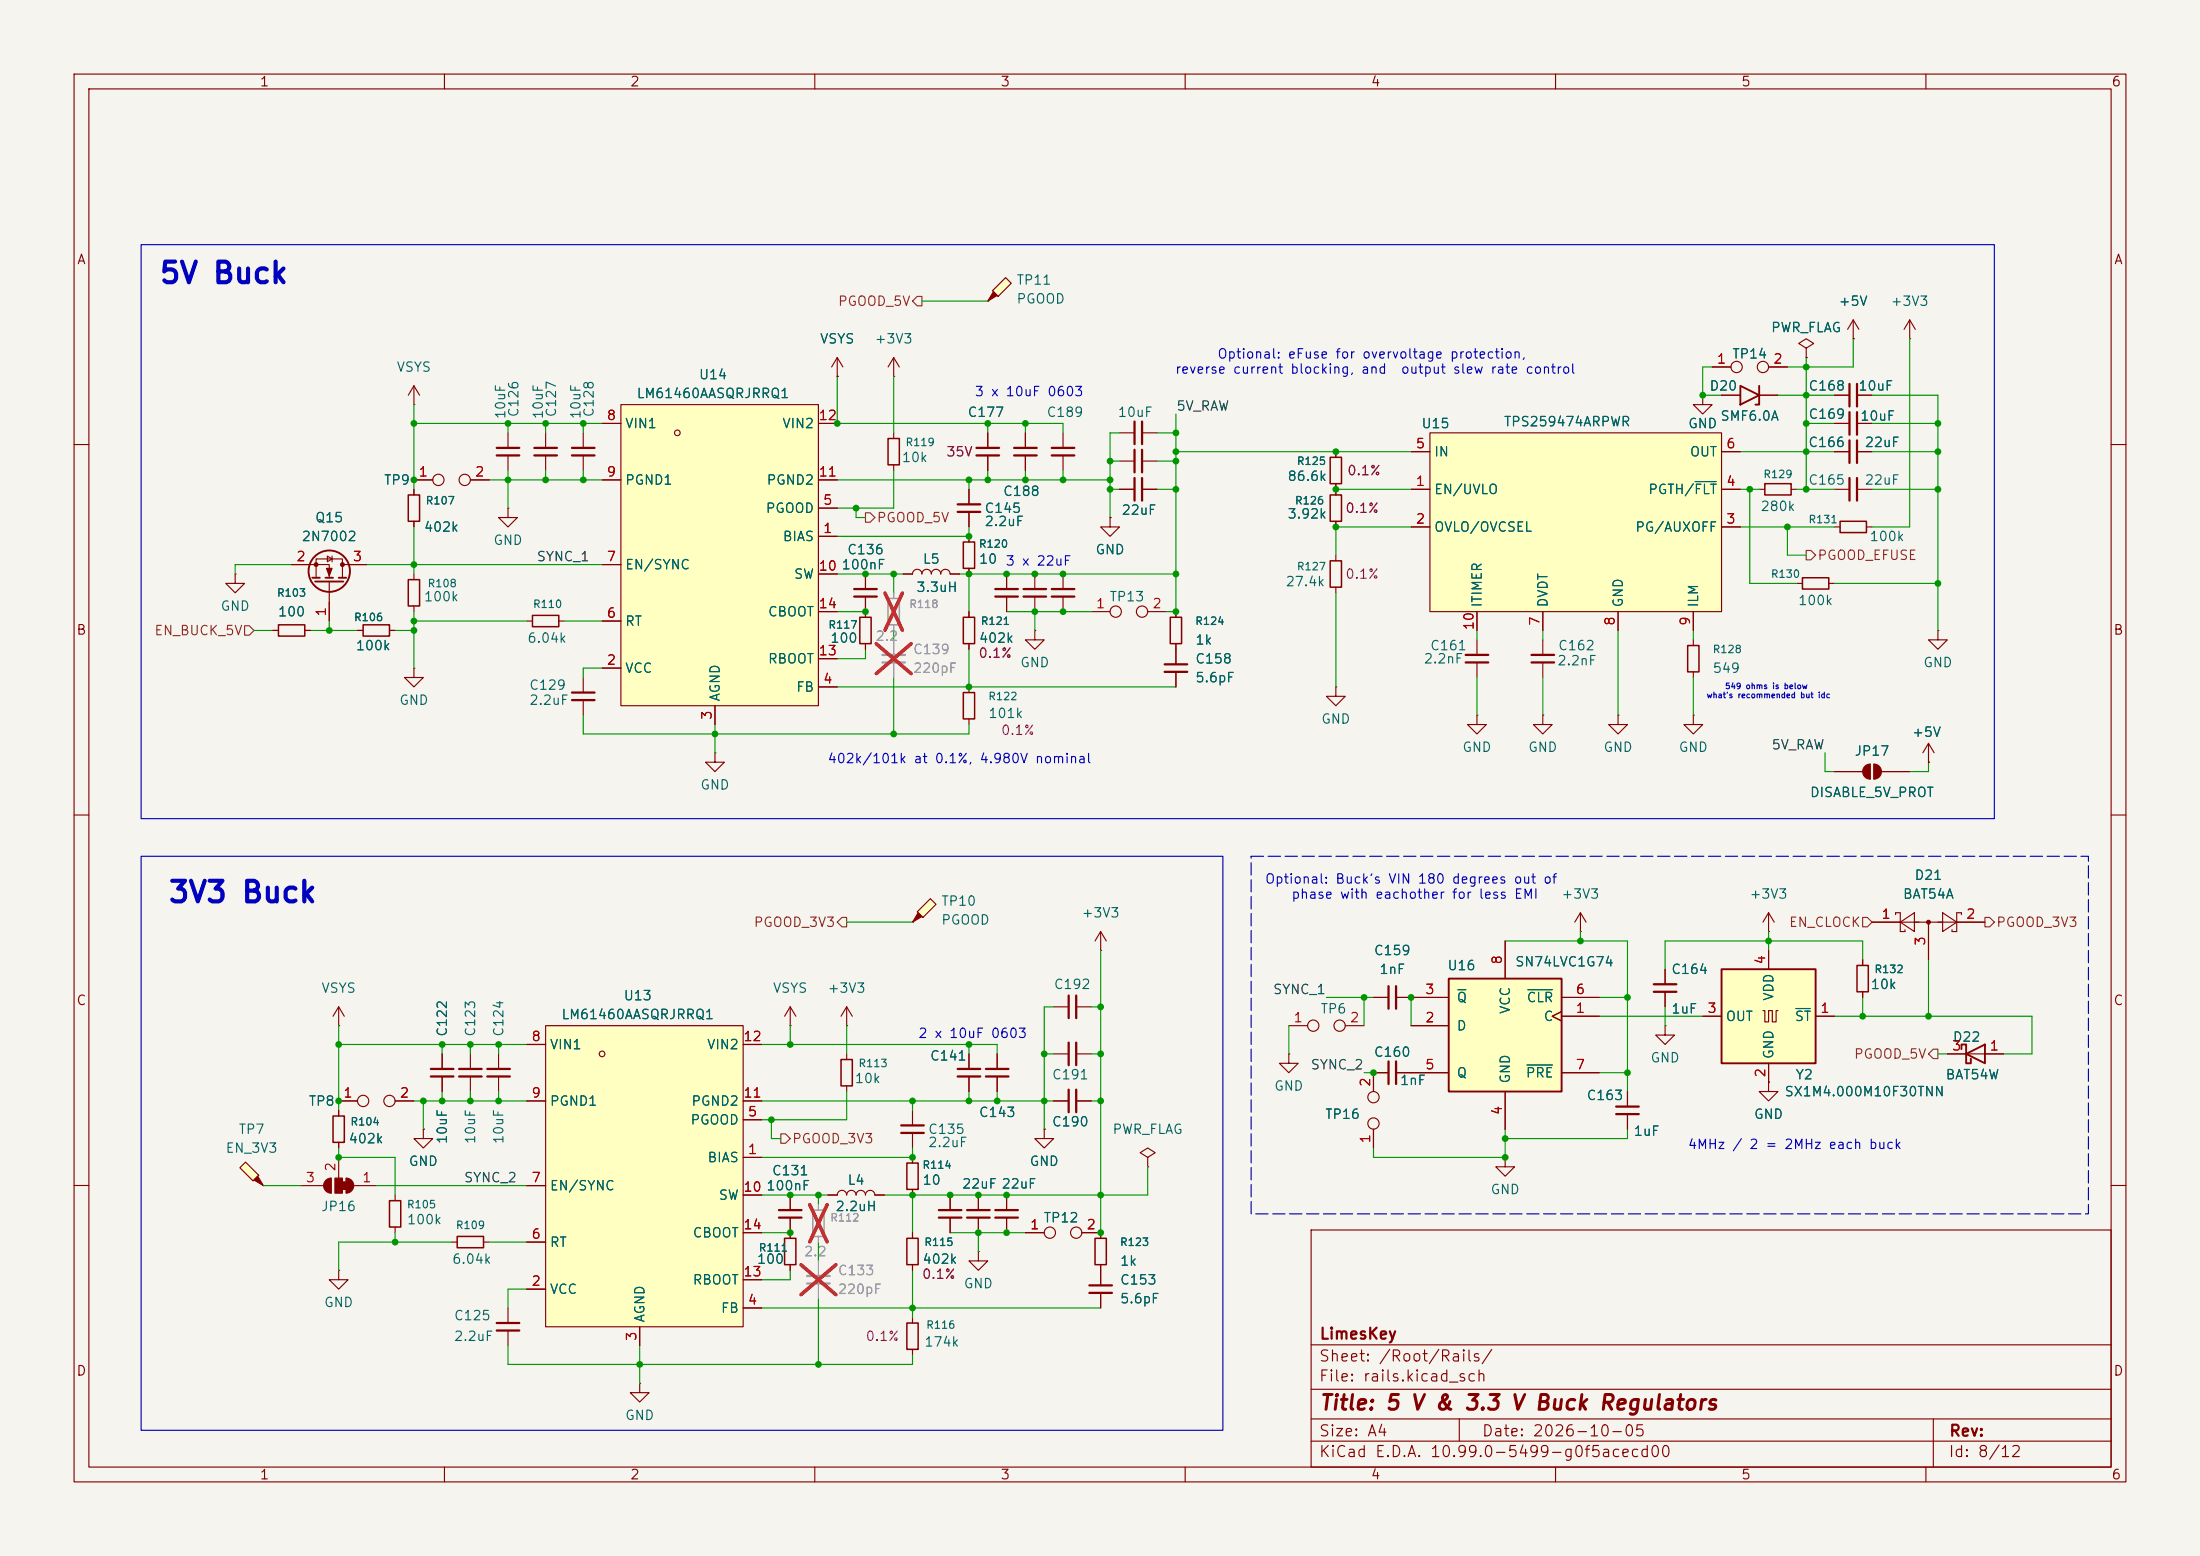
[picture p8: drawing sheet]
<svg xmlns="http://www.w3.org/2000/svg" width="297mm" height="210mm" viewBox="0 0 297 210" stroke-linecap="round" stroke-linejoin="round" font-family="sans-serif">
<path d="M0 0h297v210h-297z" fill="#f5f4ef" stroke="#f5f4ef" stroke-width=".14"/>
<g fill="none" stroke="#840000" stroke-width=".15">
<path d="M10 10h277v190h-277zM12 12h273v186h-273zM60 10v2M110 10v2M160 10v2M210 10v2M260 10v2M151.1 58.4h2.1M154.2 58.4h2M10 60h2M180.3 74.9v.8M180.3 79.2v.8"/>
<path d="M285 60h2M147.3 82.6h2.6M154.9 82.6h2.6M180.3 92.7v1.3h1.3l-1.3 1.3-1.2-1.3h1.2M180.3 92.7h.1M208.3 96.5v1.3h1.2l-1.2 1.3-1.3-1.3h1.3M208.3 96.5h.1M208.3 86.4v2M208.3 89.4v2M228.6 86.4v.7M228.6 90.7v.7M10 110h2"/>
<path d="M247.6 104.1h3.9M252.5 103.1v2.1M253 103.1v2.1M254 104.1h3.8M285 110h2M114.3 138.4h.1M114.3 135.9l-.8 1.3M114.3 135.9l.8 1.3M114.3 135.9v2.5M142.2 135.9h2.1M145.3 135.9h2M174 138.4h2.5"/>
<path d="M181.6 138.4h2.5M224.8 138.4v1.3h1.3l-1.3 1.3-1.3-1.3h1.3M224.8 138.4h.1M224.8 130.8v2M224.8 133.9v2M44.7 159v2M45.7 156.2v2.8M46.7 159v2M123.2 156.2v.8M142.2 148.6h2.1M145.3 148.6h2M185.4 144.8v2.5"/>
<path d="M185.4 152.4v2.5M203.2 156.2v1.3h1.3l-1.3 1.3-1.3-1.3h1.3M203.2 156.2h.1M238.8 146.1v1.2h1.2l-1.2 1.3-1.3-1.3h1.3M238.8 146.1h.1M262.9 142.2h7.6M10 160h2M40.6 160h3.1M47.8 160h3M123.2 160.5v.8M123.2 177.8v.8M177 166h108v32h-108z"/>
<path d="M285 160h2M60 198v2M110 198v2M123.2 182.1v.8M160 198v2M177 194.5h108M177 191.5h108M177 187.5h108M177 181.5h108M197 191.5v3M210 198v2M260 198v2"/>
<path d="M261 191.5v6.5"/>
<circle cx="150.6" cy="82.5" r=".76"/>
<circle cx="154.2" cy="82.5" r=".76"/>
<circle cx="177.3" cy="138.4" r=".76"/>
<circle cx="180.8" cy="138.4" r=".76"/>
<circle cx="185.4" cy="148.1" r=".76"/>
<circle cx="185.4" cy="151.6" r=".76"/>
</g>
<path d="M179.6 75.7h1.5v3.5h-1.5zM227.8 87.1h1.6v3.6h-1.6zM122.4 157h1.6v3.5h-1.6zM122.4 178.6h1.6v3.5h-1.6z" fill="none" stroke="#840000" stroke-width=".2"/>
<path d="M264.8 141.6v-.6h.6v2.5h.7v-.6M265.4 142.2l2.6-1.2v2.5z" fill="none" stroke="#840000" stroke-width=".25"/>
<path d="M153.2 56.9v3M154.2 56.9v3M206.8 89.4h3M206.8 88.4h3M144.3 134.4v3M145.3 134.4v3M223.3 132.8h3M223.3 133.9h3M144.3 147.1v3M145.3 147.1v3" fill="none" stroke="#840000" stroke-width=".3"/>
<g fill="#840000" stroke="#840000" stroke-width=".15">
<path d="M251.8 103.4l.2-.2 .5-.1v2.1a1.02 1.02 0 0 1-1-.7 1.02 1.02 0 0 1 .3-1.1z"/>
<path d="M253 103.1a1.02 1.02 0 0 1 1 1 1.02 1.02 0 0 1-1 1.1z"/>
<path d="M46.2 159.5h.5v1h-.5z"/>
<path d="M46.7 159a1.02 1.02 0 0 1 1 1 1.02 1.02 0 0 1-1 1z"/>
<path d="M45.2 159h1v2h-1z"/>
<path d="M44 159.3l.3-.2 .4-.1v2a1.02 1.02 0 0 1-.9-.6 1.02 1.02 0 0 1 .2-1.1z"/>
</g>
<path d="M32.4 157.6l.7-.8 1.8 1.8-.7 .8z" fill="#ffffc2"/>
<path d="M34.8 158.8l.8 1.2-1.3-.7z" fill="#840000" stroke="#840000" stroke-width=".15"/>
<g fill="none" stroke="#840000" stroke-width=".15">
<path d="M113 50.8h.1M113 48.3l-.7 1.2M113 48.3l.8 1.2M113 48.3v2.5M31.7 77.5v1.2h1.3l-1.3 1.3-1.2-1.3h1.2M31.7 77.5h.1M151.1 62.2h2.1M151.1 66h2.1M154.2 62.2h2M154.2 66h2M130.8 82.6v.7M130.8 86.9v.7"/>
<path d="M148.6 128.3h.1M148.6 125.7l-.8 1.3M148.6 125.7l.8 1.3M148.6 125.7v2.6M32.4 157.6l.7-.8 1.8 1.8-.7 .8zM45.7 149.9v.7M45.7 154.2v.7M134.6 142.2v2.1M134.6 145.3v2M35.6 160h.1"/>
</g>
<path d="M130 83.3h1.6v3.6h-1.6zM45 150.6h1.5v3.6h-1.5z" fill="none" stroke="#840000" stroke-width=".2"/>
<path d="M153.2 60.7v3.1M153.2 64.5v3.1M154.2 60.7v3.1M154.2 64.5v3.1M133.1 145.3h3M133.1 144.3h3" fill="none" stroke="#840000" stroke-width=".3"/>
<path d="M232.4 130.8h12.7v12.7h-12.7z" fill="#ffffc2"/>
<path d="M232.4 130.8h12.7v12.7h-12.7z" fill="none" stroke="#840000" stroke-width=".25"/>
<g fill="none" stroke="#840000" stroke-width=".15">
<path d="M55.9 54.6h.1M55.9 52.1l-.8 1.2M55.9 52.1l.7 1.2M55.9 52.1v2.5M130.8 66v2.1M130.8 69.1v2M242.6 78.7h.7M246.9 78.7h.7M199.4 86.4v2M199.4 89.4v2M261.6 85.1v1.3h1.3l-1.3 1.2-1.3-1.2h1.3M261.6 85.1h.1"/>
<path d="M185.4 134.6h2.1M188.5 134.6h2M213.4 125.7h.1M213.4 123.2l-.8 1.3M213.4 123.2l.7 1.3M213.4 123.2v2.5M229.9 137.2h2.5M238 136.4h.3v1.5h.5v-1.5h.5v1.5h.5v-1.5h.2M238.8 128.3v2.5M245.1 137.2h2.5M174 142.2v1.3h1.3l-1.3 1.3-1.3-1.3h1.3M174 142.2h.1"/>
<path d="M185.4 144.8h2.1M188.5 144.8h2M238.8 143.5v2.6"/>
</g>
<path d="M242.5 136.1h1.9" fill="none" stroke="#006464" stroke-width=".15"/>
<path d="M129.3 68.1h3M129.3 69.1h3M197.9 89.4h3M197.9 88.4h3M187.5 133.1v3M188.5 133.1v3M187.5 143.3v3M188.5 143.3v3" fill="none" stroke="#840000" stroke-width=".3"/>
<path d="M243.3 78h3.6v1.5h-3.6z" fill="none" stroke="#840000" stroke-width=".2"/>
<path d="M83.8 54.6h26.7v40.7h-26.7z" fill="#ffffc2"/>
<g fill="none" stroke="#840000" stroke-width=".15">
<path d="M68.6 58.4v2.1M73.7 58.4v2.1M81.3 57.2h2.5M83.8 54.6h26.7v40.7h-26.7zM110.5 57.2h2.5M138.4 58.4v2.1M143.5 58.4v2.1M229.9 53.3v1.3h1.2l-1.2 1.3-1.3-1.3h1.3M229.9 53.3h.1M232.4 53.3h2.5M237.5 53.3h2.5M247.6 57.2h2.1"/>
<path d="M247.6 53.3h2.1M250.7 57.2h2M250.7 53.3h2M68.6 61.5v2M73.7 61.5v2M81.3 76.2h2.5M81.3 64.8h2.5M110.5 72.4h2.5M110.5 68.6h2.5M110.5 64.8h2.5M110.5 77.5h2.5M138.4 61.5v2"/>
<path d="M139.7 77.5v2M143.5 61.5v2M143.5 77.5v2M149.9 69.9v1.2h1.2l-1.2 1.3-1.3-1.3h1.3M149.9 69.9h.1M237.5 66h.8M241.8 66h.8M247.6 71.1h.8M247.6 61h2.1M247.6 66h2.1M250.7 61h2M250.7 66h2"/>
<path d="M252 71.1h.7M55.9 90.2v1.2h1.2l-1.2 1.3-1.3-1.3h1.3M55.9 90.2h.1M81.3 90.2h2.5M81.3 83.8h2.5M96.5 95.3v2.5M110.5 92.7h2.5M110.5 88.9h2.5M110.5 82.6h2.5M139.7 80.5v2.1M143.5 80.5v2.1M158.7 87.6v2.1"/>
<path d="M158.7 90.7v2M218.4 96.5v1.3h1.3l-1.3 1.3-1.2-1.3h1.2M218.4 96.5h.1M228.6 96.5v1.3h1.3l-1.3 1.3-1.3-1.3h1.3M228.6 96.5h.1M260.3 102.9h.1M260.3 100.3l-.7 1.3M260.3 100.3l.8 1.3M260.3 100.3v2.6M251.5 129.5v.8M251.5 133.9v.7M154.9 156.2l1.1-.6-1.1-.7-1 .7 1 .6v1.3"/>
<path d="M154.9 157.5h.1M219.7 147.3v2.1M219.7 150.4v2M148.6 166.4v.7M148.6 170.7v.8"/>
<circle cx="91.4" cy="58.4" r=".38"/>
</g>
<g fill="none" stroke="#840000" stroke-width=".3">
<path d="M249.7 51.8v3.1M249.7 55.6v3.1M249.7 59.4v3.1M250.7 51.8v3.1M250.7 55.6v3.1M250.7 59.4v3.1M67.1 61.5h3M67.1 60.5h3M72.1 61.5h3.1M72.1 60.5h3.1M136.9 61.5h3.1M136.9 60.5h3.1"/>
<path d="M138.2 79.5h3M142 61.5h3M142 60.5h3M142 79.5h3M249.7 64.5v3.1M250.7 64.5v3.1M138.2 80.5h3M142 80.5h3M157.2 89.7h3.1M157.2 90.7h3.1M218.2 149.4h3M218.2 150.4h3"/>
</g>
<path d="M238.3 65.3h3.5v1.5h-3.5zM248.4 70.4h3.6v1.5h-3.6zM250.7 130.3h1.5v3.6h-1.5zM147.8 167.1h1.6v3.6h-1.6z" fill="none" stroke="#840000" stroke-width=".2"/>
<path d="M109 172.2h3M109 173.2h3" fill="none" stroke="#9c9b98" stroke-width=".3"/>
<path d="M110.5 170.2v2M110.5 173.2v2.1" fill="none" stroke="#9c9b98" stroke-width=".15"/>
<path d="M108.1 170.7l4.7 4M112.8 170.7l-4.7 4" fill="none" stroke="#e12e31" stroke-width=".46"/>
<path d="M234.9 52.1l2.6 1.2-2.6 1.3zM237.5 52.1v2.5h-.5" fill="none" stroke="#840000" stroke-width=".25"/>
<path d="M195.6 132.1h15.2v15.2h-15.2z" fill="#ffffc2"/>
<path d="M195.6 132.1h15.2v15.2h-15.2z" fill="none" stroke="#840000" stroke-width=".25"/>
<g fill="none" stroke="#840000" stroke-width=".15">
<path d="M231.1 49.5h2.6M238.8 49.5h2.5M68.6 68.6v1.3h1.2l-1.2 1.2-1.3-1.2h1.3M68.6 68.6h.1M121.9 77.5h1.3a.64 .64 0 0 1 .6-.7 .64 .64 0 0 1 .7 .7 .64 .64 0 0 1 .6-.7 .64 .64 0 0 1 .6 .7 .64 .64 0 0 1 .7-.7 .64 .64 0 0 1 .6 .7 .64 .64 0 0 1 .6-.7 .64 .64 0 0 1 .7 .7h1.2M130.8 72.4v.8M130.8 76.7v.8M139.7 85.1v1.3h1.3l-1.3 1.2-1.3-1.2h1.3M139.7 85.1h.1M199.4 96.5v1.3h1.3l-1.3 1.3-1.3-1.3h1.3M199.4 96.5h.1M190.5 138.4h5.1"/>
<path d="M190.5 134.6h5.1M203.2 127v5.1M210.8 136.5l-1.3 .7 1.3 .6M210.8 137.2h5.1M210.8 134.6h5.1M238.8 125.7h.1M238.8 123.2l-.8 1.3M238.8 123.2l.7 1.3M238.8 123.2v2.5M252.7 124.5h15.3M255.9 123.4v-.2h.6v2.5h.7v-.2M256.5 124.5l1.9-1.3v2.5z"/>
<path d="M260.3 124.5v5M262.3 123.2l1.9 1.3-1.9 1.2zM264.8 123.4v-.2h-.6v2.5h-.7v-.2M114.3 142.2v.8M114.3 146.6v.7M130.8 142.2v2.1M130.8 145.3v2M141 152.4v1.3h1.2l-1.2 1.2-1.3-1.2h1.3M141 152.4h.1M190.5 144.8h5.1M203.2 147.3v5.1M210.8 144.8h5.1"/>
<path d="M123.2 166.4v.7M123.2 170.7v.8M132.1 168.9v1.3h1.2l-1.2 1.3-1.3-1.3h1.3M132.1 168.9h.1M132.1 161.3v2M132.1 164.3v2.1M135.9 161.3v2M135.9 164.3v2.1"/>
<circle cx="234.4" cy="49.5" r=".76"/>
<circle cx="238" cy="49.5" r=".76"/>
</g>
<path d="M196.8 133.6h1.1M206.3 133.6h3.3M206.1 143.7h3.5" fill="none" stroke="#006464" stroke-width=".15"/>
<circle cx="260.3" cy="124.5" r=".25" fill="#840000" stroke="#840000" stroke-width=".15"/>
<path d="M130 73.2h1.6v3.5h-1.6zM113.5 143h1.6v3.6h-1.6zM122.4 167.1h1.6v3.6h-1.6z" fill="none" stroke="#840000" stroke-width=".2"/>
<path d="M129.3 144.3h3M129.3 145.3h3M130.6 163.3h3M130.6 164.3h3M134.4 163.3h3M134.4 164.3h3" fill="none" stroke="#840000" stroke-width=".3"/>
<path d="M119.1 88.4h3.1M119.1 89.4h3.1" fill="none" stroke="#9c9b98" stroke-width=".3"/>
<path d="M120.6 86.4v2M120.6 89.4v2" fill="none" stroke="#9c9b98" stroke-width=".15"/>
<path d="M118.3 86.9l4.7 4M123 86.9l-4.7 4" fill="none" stroke="#e12e31" stroke-width=".46"/>
<path d="M73.7 138.4h26.6v40.7h-26.6z" fill="#ffffc2"/>
<g fill="none" stroke="#840000" stroke-width=".15">
<path d="M73.7 138.4h26.6v40.7h-26.6zM71.1 141h2.6M71.1 148.6h2.6M100.3 156.2h2.6M100.3 151.1h2.6M100.3 141h2.6M100.3 148.6h2.6M71.1 174h2.6M71.1 167.6h2.6M71.1 160h2.6M86.4 179.1v2.5M100.3 176.5h2.6"/>
<path d="M100.3 161.3h2.6M100.3 172.7h2.6M100.3 166.4h2.6M128.3 161.3v2M128.3 164.3v2.1"/>
<circle cx="81.3" cy="142.2" r=".38"/>
</g>
<path d="M126.7 163.3h3.1M126.7 164.3h3.1" fill="none" stroke="#840000" stroke-width=".3"/>
<path d="M193 58.4h39.4v24.2h-39.4z" fill="#ffffc2"/>
<g fill="none" stroke="#840000" stroke-width=".15">
<path d="M120.6 50.8h.1M120.6 48.3l-.7 1.2M120.6 48.3l.8 1.2M120.6 48.3v2.5M193 58.4h39.4v24.2h-39.4zM243.8 47l1.1-.6-1.1-.7-1 .7 1 .6v1.3M243.8 48.3h.1M250.2 45.7h.1M250.2 43.2l-.8 1.3M250.2 43.2l.8 1.3M250.2 43.2v2.5M257.8 45.7h.1"/>
<path d="M257.8 43.2l-.8 1.3M257.8 43.2l.8 1.3M257.8 43.2v2.5M116.8 77.5v2M180.3 61v.7M180.3 65.3v.7M190.5 66h2.5M190.5 71.1h2.5M190.5 61h2.5M232.4 66h2.5M232.4 71.1h2.5M232.4 61h2.5"/>
<path d="M116.8 80.5v2.1M199.4 82.6v2.5M208.3 82.6v2.5M218.4 82.6v2.5M228.6 82.6v2.5M123.2 149.9v2M123.2 152.9v2M53.3 161.3v.8M53.3 165.6v.8M61 167.6h.7M65.3 167.6h.7M106.7 166.4v.7"/>
<path d="M106.7 170.7v.8M148.6 171.5v2M148.6 174.5v2"/>
</g>
<path d="M228.8 65h2.9" fill="none" stroke="#006464" stroke-width=".15"/>
<path d="M179.6 61.7h1.5v3.6h-1.5zM52.6 162.1h1.5v3.5h-1.5zM61.7 166.9h3.6v1.5h-3.6zM105.9 167.1h1.5v3.6h-1.5z" fill="none" stroke="#840000" stroke-width=".2"/>
<path d="M115.3 79.5h3.1M115.3 80.5h3.1M121.7 151.9h3M121.7 152.9h3M147.1 173.5h3M147.1 174.5h3" fill="none" stroke="#840000" stroke-width=".3"/>
<path d="M109.7 163.3h1.6v3.6h-1.6z" fill="none" stroke="#9c9b98" stroke-width=".2"/>
<path d="M110.5 162.6v.7M110.5 166.9v.7" fill="none" stroke="#9c9b98" stroke-width=".15"/>
<path d="M109.3 162.6l2.4 5M111.7 162.6l-2.4 5" fill="none" stroke="#e12e31" stroke-width=".46"/>
<path d="M134 39.2l1.8-1.7 .7 .7-1.8 1.8z" fill="#ffffc2"/>
<path d="M134.1 39.4l.5 .5-1.3 .7z" fill="#840000" stroke="#840000" stroke-width=".15"/>
<path d="M134 39.2l1.8-1.7 .7 .7-1.8 1.8zM133.3 40.6h.1M158.7 82.6v.7M158.7 86.9v.7M57.1 152.4v1.3h1.3l-1.3 1.2-1.2-1.2h1.2M57.1 152.4h.1M86.4 186.7v1.3h1.2l-1.2 1.2-1.3-1.2h1.3M86.4 186.7h.1" fill="none" stroke="#840000" stroke-width=".15"/>
<path d="M158 83.3h1.5v3.6h-1.5z" fill="none" stroke="#840000" stroke-width=".2"/>
<path d="M123.8 123.1l1.8-1.8 .8 .7-1.8 1.8z" fill="#ffffc2"/>
<g fill="#840000" stroke="#840000" stroke-width=".15">
<path d="M124 123.2l.5 .5-1.3 .8z"/>
<path d="M44.1 76.7h.7l-.4 1z"/>
<circle cx="46.2" cy="76.2" r=".25"/>
<circle cx="42.7" cy="76.2" r=".25"/>
</g>
<g fill="none" stroke="#840000" stroke-width=".15">
<path d="M78.7 58.4v2.1M81.3 57.2h2.5M110.5 57.2h2.5M113 50.8h.1M120.6 58.4v.8M133.3 58.4v2.1M138.4 58.4v2.1M229.9 53.3h.1M231.1 49.5h2.6M232.4 53.3h2.5M237.5 53.3h2.5M238.8 49.5h2.5"/>
<path d="M243.8 48.3h.1M247.6 57.2h2.1M247.6 53.3h2.1M250.2 45.7h.1M250.7 57.2h2M250.7 53.3h2M39.4 76.2h5v1.8M42.7 78v-2.6h3.5v2.6M44.2 75.1l.6 .3-.6 .4zM44.4 78.5v5.3M44.8 75.1v.7M46.2 76.2h3.3"/>
<path d="M55.9 66v.8M55.9 70.4v.7M55.9 77.5v.7M55.9 64.8h2.5M63.5 64.8h2.5M78.7 61.5v2M81.3 76.2h2.5M81.3 64.8h2.5M110.5 64.8h2.5M110.5 72.4h2.5M110.5 68.6h2.5M110.5 77.5h2.5"/>
<path d="M116.8 77.5v2M120.6 62.7v.8M121.9 77.5h1.3M128.3 77.5h1.2M130.8 66v2.1M130.8 69.1v2M130.8 72.4v.8M130.8 76.7v.8M133.3 61.5v2M135.9 77.5v2M138.4 61.5v2M149.9 69.9h.1"/>
<path d="M151.1 66h2.1M154.2 66h2M180.3 61v.7M180.3 65.3v1.5M180.3 70.4v.7M190.5 66h2.5M190.5 71.1h2.5M190.5 61h2.5M232.4 66h2.5M232.4 71.1h2.5M232.4 61h2.5M247.6 61h2.1"/>
<path d="M250.7 61h2M36.8 85.1h.8M41.1 85.1h.8M48.3 85.1h.7M52.6 85.1h.7M55.9 81.8v.8M71.1 83.8h.8M75.4 83.8h.8M78.7 91.4v2.1M78.7 94.5v2M81.3 83.8h2.5M81.3 90.2h2.5"/>
<path d="M96.5 95.3v2.5M110.5 92.7h2.5M110.5 88.9h2.5M110.5 82.6h2.5M116.8 80.5v2.8M116.8 86.9v.7M130.8 82.6v.7M130.8 86.9v.7M130.8 92.7v.8M130.8 97v.8M135.9 80.5v2.1M158.7 82.6v.7"/>
<path d="M158.7 86.9v2.8M158.7 90.7v2M199.4 82.6v2.5M208.3 82.6v2.5M218.4 82.6v2.5M228.6 82.6v2.5M96.5 101.6v1.3h1.3l-1.3 1.2-1.3-1.2h1.3M96.5 101.6h.1M247.6 104.1h3.9M254 104.1h3.8M260.3 102.9h.1M45.7 138.4h.1"/>
<path d="M45.7 135.9l-.7 1.3M45.7 135.9l.8 1.3M45.7 135.9v2.5M106.7 138.4h.1M106.7 135.9v2.5M106.7 135.9l-.8 1.3M106.7 135.9l.7 1.3M123.2 124.5h.1M123.8 123.1l1.8-1.8 .8 .7-1.8 1.8zM185.4 134.6h2.1M188.5 134.6h7.1M190.5 138.4h5.1"/>
<path d="M203.2 127v5.1M210.8 136.5l-1.3 .7 1.3 .6M210.8 137.2h5.1M210.8 134.6h5.1M224.8 130.8v2M224.8 133.9v2M229.9 137.2h2.5M238.8 128.3v2.5M245.1 137.2h2.5M251.5 129.5v.8M251.5 133.9v.7M252.7 124.5h3.8"/>
<path d="M260.3 124.5v5M264.2 124.5h3.8M45.7 149.9v.7M45.7 154.2v.7M45.7 148.6h2.6M53.3 148.6h2.6M57.1 152.4h.1M59.7 142.2v2.1M59.7 145.3v2M63.5 142.2v2.1M63.5 145.3v2M67.3 142.2v2.1"/>
<path d="M67.3 145.3v2M71.1 148.6h2.6M71.1 141h2.6M100.3 148.6h2.6M100.3 156.2h2.6M100.3 151.1h2.6M100.3 141h2.6M123.2 156.2v.8M130.8 142.2v2.1M130.8 145.3v2M134.6 142.2v2.1M134.6 145.3v2"/>
<path d="M141 152.4h.1M142.2 142.2h2.1M142.2 148.6h2.1M145.3 142.2h2M145.3 148.6h2M185.4 152.4v2.5M187.5 144.8h-2.1v2.5M188.5 144.8h7.1M203.2 147.3v5.1M210.8 144.8h5.1M219.7 147.3v2.1M219.7 150.4v2"/>
<path d="M238.8 146.1h.1M238.8 143.5v2.6M262.9 142.2h2.5M268 142.2h2.5M45.7 171.5v1.2h1.3l-1.3 1.3-1.3-1.3h1.3M45.7 171.5h.1M68.6 176.5v2.1M68.6 179.6v2M71.1 174h2.6M71.1 167.6h2.6M71.1 160h2.6M86.4 179.1v2.5"/>
<path d="M100.3 166.4h2.6M100.3 161.3h2.6M100.3 176.5h2.6M100.3 172.7h2.6M106.7 161.3v2M106.7 164.3v2.8M106.7 170.7v.8M111.8 161.3h1.2a.64 .64 0 0 1 .7-.6 .64 .64 0 0 1 .6 .6 .64 .64 0 0 1 .6-.6 .64 .64 0 0 1 .7 .6 .64 .64 0 0 1 .6-.6 .64 .64 0 0 1 .6 .6 .64 .64 0 0 1 .7-.6 .64 .64 0 0 1 .6 .6h1.3M123.2 160.5v.8M123.2 166.4v.7M123.2 170.7v.8M128.3 161.3v2"/>
<path d="M128.3 164.3v2.1M132.1 161.3v2M132.1 164.3v2.1M135.9 161.3v2M135.9 164.3v2.1M138.4 166.4h2.6M146 166.4h2.6v.7M148.6 170.7v2.8M148.6 174.5v2"/>
<circle cx="59.2" cy="64.8" r=".76"/>
<circle cx="62.7" cy="64.8" r=".76"/>
<circle cx="49" cy="148.6" r=".76"/>
<circle cx="52.6" cy="148.6" r=".76"/>
<circle cx="141.7" cy="166.4" r=".76"/>
<circle cx="145.3" cy="166.4" r=".76"/>
</g>
<path d="M119.9 59.2h1.5v3.5h-1.5zM55.1 66.8h1.5v3.6h-1.5zM55.1 78.2h1.5v3.6h-1.5zM179.6 66.8h1.5v3.6h-1.5zM37.6 84.3h3.5v1.6h-3.5zM49 84.3h3.6v1.6h-3.6zM71.9 83.1h3.5v1.5h-3.5zM116.1 83.3h1.5v3.6h-1.5zM130 93.5h1.6v3.5h-1.6z" fill="none" stroke="#840000" stroke-width=".2"/>
<g fill="none" stroke="#840000" stroke-width=".3">
<path d="M77.2 60.5h3.1M77.2 61.5h3.1M131.8 60.5h3.1M131.8 61.5h3.1M134.4 79.5h3M77.2 93.5h3.1M77.2 94.5h3.1M134.4 80.5h3M58.2 145.3h3M58.2 144.3h3M62 145.3h3M62 144.3h3"/>
<path d="M65.8 145.3h3M65.8 144.3h3M144.3 140.7v3.1M145.3 140.7v3.1M67.1 178.6h3M67.1 179.6h3M105.2 163.3h3M105.2 164.3h3"/>
</g>
<g fill="none" stroke="#840000" stroke-width=".25">
<path d="M42.2 78h1M42.5 78.5h3.9M43.9 78h1.1M45.7 78h1"/>
<circle cx="44.4" cy="77.1" r="2.79"/>
</g>
<path d="M119.9 80.8h1.5v3.5h-1.5z" fill="none" stroke="#9c9b98" stroke-width=".2"/>
<path d="M120.6 80v.8M120.6 84.3v.8M120.6 86.4v2M120.6 89.4v2M110.5 162.6v.7M110.5 166.9v.7M110.5 170.2v2M110.5 173.2v2.1" fill="none" stroke="#9c9b98" stroke-width=".15"/>
<path d="M118.3 86.9l4.7 4M119.5 80l2.3 5.1M121.8 80l-2.3 5.1M123 86.9l-4.7 4M108.1 170.7l4.7 4M109.3 162.6l2.4 5M111.7 162.6l-2.4 5M112.8 170.7l-4.7 4" fill="none" stroke="#e12e31" stroke-width=".46"/>
<path d="M123.8 40h.7v1.3h-.7l-.6-.7zM116.8 69.2h.7l.6 .7-.6 .6h-.7zM243.8 74.3h.7l.6 .6-.6 .7h-.7zM33 84.5h.7l.6 .6-.6 .6h-.7zM113.7 123.8h.6v1.3h-.6l-.7-.6zM251.5 123.8h.6l.6 .7-.6 .6h-.6zM268 123.8h.6l.6 .7-.6 .6h-.6zM105.4 153h.6l.7 .7-.7 .6h-.6zM261 141.6h.6v1.3h-.6l-.7-.7z" fill="none" stroke="#725600" stroke-width=".15"/>
<g fill="none" stroke="#009600" stroke-width=".15">
<path d="M55.9 57.2h25.4M55.9 54.6v11.4M68.6 57.2v1.2M73.7 57.2v1.2M78.7 57.2v1.2M113 50.8v6.4h30.5v1.2M120.6 50.8v7.6M124.5 40.6h8.8M133.3 57.2v1.2M138.4 57.2v1.2M151.1 58.4h-1.2v11.5M156.2 58.4h2.5"/>
<path d="M158.7 55.9v26.7h-1.2M231.1 49.5h-1.2v3.8h2.5M240 53.3h7.6M243.8 57.2h3.8M243.8 48.3v17.7M250.2 45.7v3.8h-8.9M252.7 53.3h8.9v31.8M252.7 57.2h8.9M257.8 45.7v25.4h-5.1M39.4 76.2h-7.7v1.3M49.5 76.2h31.8M55.9 71.1v6.4"/>
<path d="M66 64.8h15.3M68.6 63.5v5.1M73.7 63.5v1.3M78.7 63.5v1.3M113 77.5h8.9M113 64.8h36.9M115.6 68.6v1.3h1.2M120.6 63.5v5.1h-7.6M120.6 77.5v2.5M129.5 77.5h29.2M130.8 64.8v1.2M130.8 71.1v1.3h-17.8"/>
<path d="M130.8 77.5v5.1M133.3 63.5v1.3M138.4 63.5v1.3M143.5 63.5v1.3M149.9 62.2h1.2M149.9 66h1.2M156.2 62.2h2.5M156.2 66h2.5M158.7 61h31.8M180.3 66h10.2M190.5 71.1h-10.2v3.8M234.9 66h2.6"/>
<path d="M234.9 61h12.7M234.9 71.1h12.7M236.2 66v12.7h6.4M241.3 71.1v3.8h2.5M242.6 66h5M247.6 78.7h14M252.7 66h8.9M252.7 61h8.9M34.3 85.1h2.5M41.9 85.1h6.4M44.4 83.8v1.3M53.3 85.1h2.6"/>
<path d="M55.9 82.6v7.6M55.9 83.8h15.2M76.2 83.8h5.1M78.7 96.5v2.6h52.1v-1.3M81.3 90.2h-2.6v1.2M96.5 97.8v3.8M113 82.6h3.8M113 92.7h45.7M116.8 87.6v1.3h-3.8M120.6 85.1v1.3M120.6 91.4v7.7M130.8 87.6v5.1"/>
<path d="M135.9 82.6h11.4M139.7 82.6v2.5M180.3 80v12.7M199.4 85.1v1.3M199.4 91.4v5.1M208.3 85.1v1.3M208.3 91.4v5.1M218.4 85.1v11.4M228.6 85.1v1.3M228.6 91.4v5.1M246.4 101.6v2.5h1.2M260.3 102.9v1.2h-2.5"/>
<path d="M45.7 138.4v11.5M106.7 138.4v2.6M114.3 138.4v3.8M114.3 124.5h8.9M142.2 135.9h-1.2v16.5M147.3 135.9h1.3M148.6 128.3v38.1M174 138.4v3.8M179.1 134.6h6.3M184.1 134.6v3.8M190.5 134.6v3.8M203.2 127h16.5v20.3"/>
<path d="M213.4 125.7v1.3M215.9 137.2h14M215.9 134.6h3.8M224.8 135.9v2.5M238.8 125.7v2.6M247.6 137.2h26.7v5h-3.8M251.5 129.5v-2.5h-26.7v3.8M251.5 134.6v2.6M260.3 129.5v7.7M45.7 141h25.4M45.7 154.9v1.3h7.6v5.1M55.9 148.6h15.2"/>
<path d="M57.1 148.6v3.8M59.7 141v1.2M59.7 147.3v1.3M63.5 141v1.2M63.5 147.3v1.3M67.3 141v1.2M67.3 147.3v1.3M102.9 141h31.7v1.2M102.9 148.6h39.3M104.1 151.1v2.6h1.3M114.3 147.3v3.8h-11.4M123.2 154.9v1.3h-20.3"/>
<path d="M123.2 148.6v1.3M130.8 141v1.2M130.8 147.3v1.3M134.6 147.3v1.3M141 142.2h1.2M147.3 148.6h1.3M147.3 142.2h1.3M154.9 157.5v3.8h-35.5M184.1 144.8h1.3M203.2 152.4v3.8h-17.8v-1.3M215.9 144.8h3.8M219.7 152.4v1.3h-16.5"/>
<path d="M261.6 142.2h1.3M35.6 160h5M50.8 160h20.3M53.3 166.4v1.2M61 167.6h-15.3v3.9M66 167.6h5.1M71.1 174h-2.5v2.5M102.9 161.3h8.9M102.9 176.5h45.7M102.9 166.4h3.8M106.7 171.5v1.2h-3.8M110.5 161.3v1.3"/>
<path d="M110.5 167.6v2.6M110.5 175.3v8.9M123.2 161.3v5.1M123.2 171.5v6.3M128.3 166.4h10.1M132.1 166.4v2.5M68.6 181.6v2.6h54.6v-1.3M86.4 181.6v5.1"/>
</g>
<path d="M19 33h250.2v77.5h-250.2zM19 115.6h146.1v77.4h-146.1z" fill="none" stroke="#0000c2" stroke-width=".15"/>
<path d="M168.9 115.6h113v48.2h-113z" fill="none" stroke="#0000c2" stroke-width=".15" stroke-dasharray="1.7 .6"/>
<path d="M228.8 65h2.9M196.8 133.6h1.1M206.3 133.6h3.3M242.5 136.1h1.9M206.1 143.7h3.5" fill="none" stroke="#006464" stroke-width=".15"/>
<g fill="#009600">
<circle cx="123.2" cy="148.6" r=".46"/>
<circle cx="141" cy="148.6" r=".46"/>
<circle cx="104.1" cy="151.1" r=".46"/>
<circle cx="135.9" cy="161.3" r=".46"/>
<circle cx="123.2" cy="176.5" r=".46"/>
<circle cx="44.4" cy="85.1" r=".46"/>
<circle cx="45.7" cy="156.2" r=".46"/>
<circle cx="45.7" cy="148.6" r=".46"/>
<circle cx="45.7" cy="141" r=".46"/>
<circle cx="53.3" cy="167.6" r=".46"/>
<circle cx="55.9" cy="85.1" r=".46"/>
<circle cx="185.4" cy="144.8" r=".46"/>
<circle cx="139.7" cy="77.5" r=".46"/>
<circle cx="55.9" cy="64.8" r=".46"/>
<circle cx="55.9" cy="57.2" r=".46"/>
<circle cx="59.7" cy="148.6" r=".46"/>
<circle cx="63.5" cy="141" r=".46"/>
<circle cx="63.5" cy="148.6" r=".46"/>
<circle cx="68.6" cy="64.8" r=".46"/>
<circle cx="130.8" cy="77.5" r=".46"/>
<circle cx="130.8" cy="64.8" r=".46"/>
<circle cx="143.5" cy="64.8" r=".46"/>
<circle cx="148.6" cy="148.6" r=".46"/>
<circle cx="243.8" cy="53.3" r=".46"/>
<circle cx="55.9" cy="83.8" r=".46"/>
<circle cx="57.1" cy="148.6" r=".46"/>
<circle cx="59.7" cy="141" r=".46"/>
<circle cx="67.3" cy="148.6" r=".46"/>
<circle cx="133.3" cy="64.8" r=".46"/>
<circle cx="135.9" cy="166.4" r=".46"/>
<circle cx="141" cy="142.2" r=".46"/>
<circle cx="148.6" cy="161.3" r=".46"/>
<circle cx="158.7" cy="62.2" r=".46"/>
<circle cx="180.3" cy="71.1" r=".46"/>
<circle cx="229.9" cy="53.3" r=".46"/>
<circle cx="55.9" cy="76.2" r=".46"/>
<circle cx="78.7" cy="57.2" r=".46"/>
<circle cx="110.5" cy="161.3" r=".46"/>
<circle cx="128.3" cy="161.3" r=".46"/>
<circle cx="130.8" cy="148.6" r=".46"/>
<circle cx="132.1" cy="166.4" r=".46"/>
<circle cx="158.7" cy="61" r=".46"/>
<circle cx="158.7" cy="58.4" r=".46"/>
<circle cx="213.4" cy="127" r=".46"/>
<circle cx="219.7" cy="144.8" r=".46"/>
<circle cx="261.6" cy="61" r=".46"/>
<circle cx="67.3" cy="141" r=".46"/>
<circle cx="68.6" cy="57.2" r=".46"/>
<circle cx="96.5" cy="99.1" r=".46"/>
<circle cx="120.6" cy="77.5" r=".46"/>
<circle cx="130.8" cy="72.4" r=".46"/>
<circle cx="134.6" cy="148.6" r=".46"/>
<circle cx="143.5" cy="82.6" r=".46"/>
<circle cx="148.6" cy="166.4" r=".46"/>
<circle cx="180.3" cy="61" r=".46"/>
<circle cx="243.8" cy="49.5" r=".46"/>
<circle cx="251.5" cy="137.2" r=".46"/>
<circle cx="73.7" cy="64.8" r=".46"/>
<circle cx="73.7" cy="57.2" r=".46"/>
<circle cx="78.7" cy="64.8" r=".46"/>
<circle cx="106.7" cy="141" r=".46"/>
<circle cx="116.8" cy="82.6" r=".46"/>
<circle cx="123.2" cy="161.3" r=".46"/>
<circle cx="130.8" cy="141" r=".46"/>
<circle cx="143.5" cy="77.5" r=".46"/>
<circle cx="158.7" cy="82.6" r=".46"/>
<circle cx="184.1" cy="134.6" r=".46"/>
<circle cx="238.8" cy="127" r=".46"/>
<circle cx="86.4" cy="184.2" r=".46"/>
<circle cx="106.7" cy="161.3" r=".46"/>
<circle cx="132.1" cy="161.3" r=".46"/>
<circle cx="133.3" cy="57.2" r=".46"/>
<circle cx="138.4" cy="64.8" r=".46"/>
<circle cx="148.6" cy="135.9" r=".46"/>
<circle cx="149.9" cy="64.8" r=".46"/>
<circle cx="203.2" cy="153.7" r=".46"/>
<circle cx="203.2" cy="156.2" r=".46"/>
<circle cx="219.7" cy="134.6" r=".46"/>
<circle cx="236.2" cy="66" r=".46"/>
<circle cx="241.3" cy="71.1" r=".46"/>
<circle cx="243.8" cy="57.2" r=".46"/>
<circle cx="260.3" cy="137.2" r=".46"/>
<circle cx="180.3" cy="66" r=".46"/>
<circle cx="106.7" cy="166.4" r=".46"/>
<circle cx="110.5" cy="184.2" r=".46"/>
<circle cx="115.6" cy="68.6" r=".46"/>
<circle cx="116.8" cy="77.5" r=".46"/>
<circle cx="120.6" cy="99.1" r=".46"/>
<circle cx="139.7" cy="82.6" r=".46"/>
<circle cx="149.9" cy="66" r=".46"/>
<circle cx="243.8" cy="66" r=".46"/>
<circle cx="261.6" cy="78.7" r=".46"/>
<circle cx="261.6" cy="66" r=".46"/>
<circle cx="261.6" cy="57.2" r=".46"/>
<circle cx="113" cy="57.2" r=".46"/>
<circle cx="123.2" cy="156.2" r=".46"/>
<circle cx="130.8" cy="92.7" r=".46"/>
<circle cx="135.9" cy="77.5" r=".46"/>
<circle cx="138.4" cy="57.2" r=".46"/>
<circle cx="148.6" cy="142.2" r=".46"/>
<circle cx="149.9" cy="62.2" r=".46"/>
<circle cx="158.7" cy="66" r=".46"/>
<circle cx="158.7" cy="77.5" r=".46"/>
<circle cx="190.5" cy="134.6" r=".46"/>
<circle cx="243.8" cy="61" r=".46"/>
</g>
<g font-size="2.8" fill="#0000c2">
<text x="21.4" y="38.9">5V Buck</text>
<text x="22.6" y="122.5">3V3 Buck</text>
</g>
<text font-size="2" fill="#840000" x="178" y="190.8">Title: 5 V &amp; 3.3 V Buck Regulators</text>
<g font-size="1.5" fill="#840000">
<text x="178" y="184.1">Sheet: /Root/Rails/</text>
<text x="178" y="181.1">LimesKey</text>
<text x="178" y="186.8">File: rails.kicad_sch</text>
<text x="178" y="197">KiCad E.D.A. 10.99.0-5499-g0f5acecd00</text>
<text x="178" y="194.2">Size: A4</text>
<text x="200" y="194.2">Date: 2026-10-05</text>
<text x="263" y="197">Id: 8/12</text>
<text x="263" y="194.2">Rev:</text>
</g>
<g font-size="1.3" fill="#840000">
<text x="35" y="12">1</text>
<text x="85" y="12">2</text>
<text x="135" y="12">3</text>
<text x="185" y="12">4</text>
<text x="235" y="12">5</text>
<text x="285" y="12">6</text>
<text x="10.3" y="36">A</text>
<text x="285.3" y="36">A</text>
<text x="10.2" y="86">B</text>
<text x="285.2" y="86">B</text>
<text x="10.2" y="136">C</text>
<text x="285.2" y="136">C</text>
<text x="10.2" y="186">D</text>
<text x="285.2" y="186">D</text>
<text x="35" y="200">1</text>
<text x="85" y="200">2</text>
<text x="135" y="200">3</text>
<text x="185" y="200">4</text>
<text x="235" y="200">5</text>
<text x="285" y="200">6</text>
</g>
<g font-size="1.3" fill="#725600">
<text x="113" y="41.6">PGOOD_5V</text>
<text x="118.3" y="70.8">PGOOD_5V</text>
<text x="245.3" y="75.9">PGOOD_EFUSE</text>
<text x="20.7" y="86.1">EN_BUCK_5V</text>
<text x="101.7" y="125.4">PGOOD_3V3</text>
<text x="241.4" y="125.4">EN_CLOCK</text>
<text x="269.4" y="125.4">PGOOD_3V3</text>
<text x="250.2" y="143.2">PGOOD_5V</text>
<text x="106.8" y="154.6">PGOOD_3V3</text>
</g>
<g font-size="1.3" fill="#006464">
<text x="137.1" y="38.7">TP11</text>
<text x="137.1" y="41.3">PGOOD</text>
<text x="248.1" y="41.6">+5V</text>
<text x="255.1" y="41.6">+3V3</text>
<text x="110.6" y="46.7">VSYS</text>
<text x="118" y="46.7">+3V3</text>
<text x="239" y="45.2">PWR_FLAG</text>
<text x="53.5" y="50.5">VSYS</text>
<text x="94.3" y="51.5">U14</text>
<text x="230.7" y="53">D20</text>
<text x="233.8" y="48.7">TP14</text>
<text x="244.1" y="53">C168</text>
<text x="250.8" y="53">10uF</text>
<text x="68.5" y="56.7" transform="rotate(-90 68.5 56.7)">10uF</text>
<text x="70.3" y="56.4" transform="rotate(-90 70.3 56.4)">C126</text>
<text x="73.6" y="56.7" transform="rotate(-90 73.6 56.7)">10uF</text>
<text x="75.4" y="56.4" transform="rotate(-90 75.4 56.4)">C127</text>
<text x="78.7" y="56.7" transform="rotate(-90 78.7 56.7)">10uF</text>
<text x="80.5" y="56.4" transform="rotate(-90 80.5 56.4)">C128</text>
<text x="84.3" y="58.1">VIN1</text>
<text x="85.9" y="54">LM61460AASQRJRRQ1</text>
<text x="105.5" y="58.1">VIN2</text>
<text x="130.5" y="56.6">C177</text>
<text x="141.2" y="56.6">C189</text>
<text x="150.8" y="56.6">10uF</text>
<text x="191.8" y="58.1">U15</text>
<text x="202.9" y="57.9">TPS259474ARPWR</text>
<text x="227.8" y="58.1">GND</text>
<text x="232.2" y="57.1">SMF6.0A</text>
<text x="244.1" y="56.8">C169</text>
<text x="251" y="57.1">10uF</text>
<text x="51.7" y="65.7">TP9</text>
<text x="84.3" y="65.7">PGND1</text>
<text x="103.4" y="65.7">PGND2</text>
<text x="121.7" y="62.7">10k</text>
<text x="173.7" y="65.2">86.6k</text>
<text x="193.5" y="61.9">IN</text>
<text x="228" y="61.9">OUT</text>
<text x="244" y="60.7">C166</text>
<text x="244" y="65.7">C165</text>
<text x="251.6" y="60.7">22uF</text>
<text x="251.6" y="65.7">22uF</text>
<text x="42.4" y="70.8">Q15</text>
<text x="103.3" y="69.5">PGOOD</text>
<text x="132.8" y="69.5">C145</text>
<text x="132.8" y="71.3">2.2uF</text>
<text x="135.3" y="67.3">C188</text>
<text x="151.3" y="69.8">22uF</text>
<text x="173.7" y="70.3">3.92k</text>
<text x="193.5" y="67">EN/UVLO</text>
<text x="222.4" y="67">PGTH/FLT</text>
<text x="237.6" y="69.3">280k</text>
<text x="40.6" y="73.4">2N7002</text>
<text x="57.1" y="72.1">402k</text>
<text x="66.5" y="73.9">GND</text>
<text x="84.3" y="77.2">EN/SYNC</text>
<text x="105.6" y="73.4">BIAS</text>
<text x="113.5" y="77.2">100nF</text>
<text x="114.3" y="75.1">C136</text>
<text x="124.5" y="76.4">L5</text>
<text x="132.1" y="76.4">10</text>
<text x="147.8" y="75.1">GND</text>
<text x="193.5" y="72.1">OVLO/OVCSEL</text>
<text x="220.7" y="72.1">PG/AUXOFF</text>
<text x="252.3" y="73.4">100k</text>
<text x="29.7" y="82.8">GND</text>
<text x="37.4" y="83.5">100</text>
<text x="57.1" y="81.5">100k</text>
<text x="103.6" y="83.5">CBOOT</text>
<text x="107.1" y="78.4">SW</text>
<text x="123.6" y="80.2">3.3uH</text>
<text x="149.7" y="81.5">TP13</text>
<text x="173.5" y="79.4">27.4k</text>
<text x="200.4" y="82.1" transform="rotate(-90 200.4 82.1)">ITIMER</text>
<text x="209.2" y="82.1" transform="rotate(-90 209.2 82.1)">DVDT</text>
<text x="219.4" y="82.1" transform="rotate(-90 219.4 82.1)">GND</text>
<text x="229.6" y="82.1" transform="rotate(-90 229.6 82.1)">ILM</text>
<text x="242.7" y="82">100k</text>
<text x="47.9" y="88.1">100k</text>
<text x="71.1" y="87.1">6.04k</text>
<text x="84.3" y="84.8">RT</text>
<text x="103.6" y="89.9">RBOOT</text>
<text x="112" y="87.1">100</text>
<text x="132.1" y="87.1">402k</text>
<text x="161.3" y="89.9">C158</text>
<text x="161.3" y="87.3">1k</text>
<text x="192.1" y="89.9">2.2nF</text>
<text x="193" y="88.1">C161</text>
<text x="210.3" y="88.1">C162</text>
<text x="53.8" y="95.5">GND</text>
<text x="71.4" y="93.4">C129</text>
<text x="71.4" y="95.5">2.2uF</text>
<text x="84.3" y="91.1">VCC</text>
<text x="97.5" y="94.8" transform="rotate(-90 97.5 94.8)">AGND</text>
<text x="107.4" y="93.7">FB</text>
<text x="137.6" y="90.4">GND</text>
<text x="161.3" y="92.4">5.6pF</text>
<text x="210.1" y="90.1">2.2nF</text>
<text x="231.1" y="91.1">549</text>
<text x="259.6" y="90.4">GND</text>
<text x="133.3" y="97.2">101k</text>
<text x="178.3" y="98">GND</text>
<text x="197.3" y="101.8">GND</text>
<text x="206.2" y="101.8">GND</text>
<text x="216.4" y="101.8">GND</text>
<text x="226.5" y="101.8">GND</text>
<text x="258" y="99.8">+5V</text>
<text x="94.5" y="106.9">GND</text>
<text x="244.3" y="107.9">DISABLE_5V_PROT</text>
<text x="250.3" y="102.3">JP17</text>
<text x="258.4" y="119.1">D21</text>
<text x="127" y="122.6">TP10</text>
<text x="127" y="125.1">PGOOD</text>
<text x="145.9" y="124.2">+3V3</text>
<text x="210.7" y="121.6">+3V3</text>
<text x="236.1" y="121.6">+3V3</text>
<text x="256.8" y="121.6">BAT54A</text>
<text x="185.4" y="129.2">C159</text>
<text x="186.1" y="131.8">1nF</text>
<text x="195.3" y="131.3">U16</text>
<text x="204.5" y="130.8">SN74LVC1G74</text>
<text x="225.5" y="131.8">C164</text>
<text x="43.3" y="134.3">VSYS</text>
<text x="75.7" y="137.9">LM61460AASQRJRRQ1</text>
<text x="84.1" y="135.3">U13</text>
<text x="104.3" y="134.3">VSYS</text>
<text x="111.6" y="134.3">+3V3</text>
<text x="142.2" y="133.8">C192</text>
<text x="178.2" y="137.1">TP6</text>
<text x="196.6" y="135.6">Q</text>
<text x="204.2" y="137" transform="rotate(-90 204.2 137)">VCC</text>
<text x="206" y="135.6">CLR</text>
<text x="225.5" y="137.1">1uF</text>
<text x="239.7" y="135.2" transform="rotate(-90 239.7 135.2)">VDD</text>
<text x="252.5" y="133.8">10k</text>
<text x="60.7" y="140" transform="rotate(-90 60.7 140)">C122</text>
<text x="64.5" y="140" transform="rotate(-90 64.5 140)">C123</text>
<text x="68.3" y="140" transform="rotate(-90 68.3 140)">C124</text>
<text x="74.1" y="141.9">VIN1</text>
<text x="95.4" y="141.9">VIN2</text>
<text x="125.5" y="143.5">C141</text>
<text x="185.4" y="142.9">C160</text>
<text x="196.6" y="139.4">D</text>
<text x="208.3" y="138.1">C</text>
<text x="222.7" y="143.7">GND</text>
<text x="232.9" y="138.1">OUT</text>
<text x="239.7" y="143" transform="rotate(-90 239.7 143)">GND</text>
<text x="242.2" y="138.1">ST</text>
<text x="263.5" y="140.9">D22</text>
<text x="41.6" y="149.6">TP8</text>
<text x="74.1" y="149.6">PGND1</text>
<text x="93.2" y="149.6">PGND2</text>
<text x="115.3" y="146.5">10k</text>
<text x="141.9" y="146">C191</text>
<text x="171.9" y="147.5">GND</text>
<text x="188.9" y="146.8">1nF</text>
<text x="196.6" y="145.7">Q</text>
<text x="204.2" y="146.3" transform="rotate(-90 204.2 146.3)">GND</text>
<text x="205.9" y="145.7">PRE</text>
<text x="214.1" y="148.8">C163</text>
<text x="240.8" y="148.3">SX1M4.000M10F30TNN</text>
<text x="242.3" y="146">Y2</text>
<text x="262.6" y="146">BAT54W</text>
<text x="30.4" y="155.9">EN_3V3</text>
<text x="32.1" y="153.4">TP7</text>
<text x="47" y="154.6">402k</text>
<text x="60.7" y="154.5" transform="rotate(-90 60.7 154.5)">10uF</text>
<text x="64.5" y="154.5" transform="rotate(-90 64.5 154.5)">10uF</text>
<text x="68.3" y="154.5" transform="rotate(-90 68.3 154.5)">10uF</text>
<text x="93.1" y="152.1">PGOOD</text>
<text x="125.2" y="153.4">C135</text>
<text x="125.2" y="155.1">2.2uF</text>
<text x="132.1" y="151.1">C143</text>
<text x="141.9" y="152.3">C190</text>
<text x="150.1" y="153.4">PWR_FLAG</text>
<text x="178.8" y="151.3">TP16</text>
<text x="220.5" y="153.6">1uF</text>
<text x="236.7" y="151.3">GND</text>
<text x="55.1" y="157.7">GND</text>
<text x="74.1" y="161">EN/SYNC</text>
<text x="95.4" y="157.2">BIAS</text>
<text x="103.4" y="161">100nF</text>
<text x="104.1" y="159">C131</text>
<text x="114.3" y="160.2">L4</text>
<text x="124.4" y="160.2">10</text>
<text x="129.8" y="160.7">22uF 22uF</text>
<text x="138.9" y="157.7">GND</text>
<text x="201.1" y="161.5">GND</text>
<text x="43.3" y="163.8">JP16</text>
<text x="54.8" y="165.6">100k</text>
<text x="93.4" y="167.3">CBOOT</text>
<text x="96.9" y="162.3">SW</text>
<text x="112.7" y="163.8">2.2uH</text>
<text x="140.8" y="165.3">TP12</text>
<text x="60.9" y="170.9">6.04k</text>
<text x="74.1" y="168.6">RT</text>
<text x="93.4" y="173.7">RBOOT</text>
<text x="102.1" y="170.9">100</text>
<text x="124.4" y="170.9">402k</text>
<text x="151.1" y="171.1">1k</text>
<text x="151.1" y="173.7">C153</text>
<text x="43.7" y="176.7">GND</text>
<text x="61.2" y="178.5">C125</text>
<text x="74.1" y="175">VCC</text>
<text x="87.3" y="178.6" transform="rotate(-90 87.3 178.6)">AGND</text>
<text x="97.2" y="177.5">FB</text>
<text x="130" y="174.2">GND</text>
<text x="151.1" y="176.2">5.6pF</text>
<text x="61.2" y="181.3">2.2uF</text>
<text x="124.7" y="182.1">174k</text>
<text x="84.3" y="192">GND</text>
</g>
<g font-size="1.3" fill="#0000c2">
<text x="131.5" y="53.8">3 x 10uF 0603</text>
<text x="158.5" y="50.8">reverse current blocking, and</text>
<text x="164.3" y="48.7">Optional: eFuse for overvoltage protection,</text>
<text x="189" y="50.8">output slew rate control</text>
<text x="135.7" y="76.7">3 x 22uF</text>
<text x="111.6" y="103.3">402k/101k at 0.1%, 4.980V nominal</text>
<text x="170.7" y="119.6">Optional: Buck's VIN 180 degrees out of</text>
<text x="174.3" y="121.6">phase with eachother for less EMI</text>
<text x="123.9" y="140.4">2 x 10uF 0603</text>
<text x="227.8" y="155.4">4MHz / 2 = 2MHz each buck</text>
</g>
<g font-size="1.3" fill="#a90000">
<text x="231.7" y="49.4">1</text>
<text x="239.3" y="49.4">2</text>
<text x="81.8" y="57">8</text>
<text x="110.4" y="57">12</text>
<text x="56.4" y="64.6">1</text>
<text x="64" y="64.6">2</text>
<text x="81.8" y="64.6">9</text>
<text x="110.4" y="64.6">11</text>
<text x="191" y="65.9">1</text>
<text x="191" y="60.8">5</text>
<text x="232.9" y="65.9">4</text>
<text x="232.9" y="60.8">6</text>
<text x="111" y="68.4">5</text>
<text x="191" y="71">2</text>
<text x="232.9" y="71">3</text>
<text x="39.9" y="76.1">2</text>
<text x="47.5" y="76.1">3</text>
<text x="81.8" y="76.1">7</text>
<text x="110.4" y="77.3">10</text>
<text x="111" y="72.3">1</text>
<text x="44.3" y="83.3" transform="rotate(-90 44.3 83.3)">1</text>
<text x="81.8" y="83.7">6</text>
<text x="110.4" y="82.4">14</text>
<text x="147.9" y="82.4">1</text>
<text x="155.5" y="82.4">2</text>
<text x="110.4" y="88.8">13</text>
<text x="199.3" y="85.2" transform="rotate(-90 199.3 85.2)">10</text>
<text x="208.1" y="84.6" transform="rotate(-90 208.1 84.6)">7</text>
<text x="218.3" y="84.6" transform="rotate(-90 218.3 84.6)">8</text>
<text x="228.5" y="84.6" transform="rotate(-90 228.5 84.6)">9</text>
<text x="81.8" y="90">2</text>
<text x="111" y="92.6">4</text>
<text x="96.4" y="97.3" transform="rotate(-90 96.4 97.3)">3</text>
<text x="253.9" y="124.3">1</text>
<text x="265.3" y="124.3">2</text>
<text x="203.1" y="130.3" transform="rotate(-90 203.1 130.3)">8</text>
<text x="238.6" y="130.3" transform="rotate(-90 238.6 130.3)">4</text>
<text x="260.2" y="127.7" transform="rotate(-90 260.2 127.7)">3</text>
<text x="192.3" y="134.5">3</text>
<text x="212.6" y="137">1</text>
<text x="212.6" y="134.5">6</text>
<text x="230.4" y="137">3</text>
<text x="245.6" y="137">1</text>
<text x="71.7" y="140.8">8</text>
<text x="100.3" y="140.8">12</text>
<text x="174.5" y="138.3">1</text>
<text x="182.1" y="138.3">2</text>
<text x="192.3" y="138.3">2</text>
<text x="263.4" y="142.1">3</text>
<text x="268.5" y="142.1">1</text>
<text x="46.3" y="148.5">1</text>
<text x="53.9" y="148.5">2</text>
<text x="71.7" y="148.5">9</text>
<text x="100.3" y="148.5">11</text>
<text x="185.3" y="146.8" transform="rotate(-90 185.3 146.8)">2</text>
<text x="192.3" y="144.6">5</text>
<text x="212.6" y="144.6">7</text>
<text x="238.6" y="145.5" transform="rotate(-90 238.6 145.5)">2</text>
<text x="100.9" y="151">5</text>
<text x="185.3" y="154.4" transform="rotate(-90 185.3 154.4)">1</text>
<text x="203.1" y="150.6" transform="rotate(-90 203.1 150.6)">4</text>
<text x="41.2" y="159.9">3</text>
<text x="45.6" y="158.2" transform="rotate(-90 45.6 158.2)">2</text>
<text x="48.8" y="159.9">1</text>
<text x="71.7" y="159.9">7</text>
<text x="100.3" y="161.2">10</text>
<text x="100.9" y="156.1">1</text>
<text x="71.7" y="167.5">6</text>
<text x="100.3" y="166.2">14</text>
<text x="139" y="166.2">1</text>
<text x="146.6" y="166.2">2</text>
<text x="71.7" y="173.9">2</text>
<text x="100.3" y="172.6">13</text>
<text x="100.9" y="176.4">4</text>
<text x="86.2" y="181.1" transform="rotate(-90 86.2 181.1)">3</text>
</g>
<g font-size="1.3" fill="#0f0f0f">
<text x="158.7" y="55.8">5V_RAW</text>
<text x="72.4" y="76.1">SYNC_1</text>
<text x="239.1" y="101.5">5V_RAW</text>
<text x="171.8" y="134.5">SYNC_1</text>
<text x="176.8" y="144.7">SYNC_2</text>
<text x="62.5" y="159.9">SYNC_2</text>
</g>
<g font-size="1.3" fill="#840084">
<text x="127.7" y="61.9">35V</text>
<text x="181.8" y="64.5">0.1%</text>
<text x="181.5" y="69.5">0.1%</text>
<text x="181.5" y="78.4">0.1%</text>
<text x="132" y="89.1">0.1%</text>
<text x="135" y="99.5">0.1%</text>
<text x="124.4" y="172.9">0.1%</text>
<text x="116.8" y="181.3">0.1%</text>
</g>
<g font-size="1.3" fill="#939391">
<text x="118.1" y="86.8">2.2</text>
<text x="123.2" y="88.6">C139</text>
<text x="123.2" y="91.1">220pF</text>
<text x="108.4" y="169.9">2.2</text>
<text x="113" y="172.4">C133</text>
<text x="113" y="175">220pF</text>
</g>
<g font-size="1" fill="#006464">
<text x="122.2" y="60.5">R119</text>
<text x="175" y="63">R125</text>
<text x="238" y="64.8">R129</text>
<text x="57.4" y="68.3">R107</text>
<text x="174.7" y="68.3">R126</text>
<text x="244.1" y="70.9">R131</text>
<text x="132.1" y="74.2">R120</text>
<text x="175" y="77.2">R127</text>
<text x="37.3" y="80.8">R103</text>
<text x="57.6" y="79.5">R108</text>
<text x="71.9" y="82.3">R110</text>
<text x="239" y="78.2">R130</text>
<text x="47.7" y="84.1">R106</text>
<text x="111.7" y="85.1">R117</text>
<text x="132.3" y="84.6">R121</text>
<text x="161.3" y="84.6">R124</text>
<text x="231.1" y="88.4">R128</text>
<text x="133.3" y="94.7">R122</text>
<text x="253" y="131.6">R132</text>
<text x="115.8" y="144.3">R113</text>
<text x="47.2" y="152.2">R104</text>
<text x="124.4" y="158">R114</text>
<text x="54.9" y="163.3">R105</text>
<text x="61.5" y="166.1">R109</text>
<text x="102.3" y="169.2">R111</text>
<text x="124.7" y="168.4">R115</text>
<text x="151.1" y="168.4">R123</text>
<text x="125" y="179.6">R116</text>
</g>
<g font-size="1" fill="#939391">
<text x="122.7" y="82.3">R118</text>
<text x="112" y="165.1">R112</text>
</g>
<g font-size=".8" fill="#0000c2">
<text x="230.3" y="94.4">what's recommended but idc</text>
<text x="232.8" y="93.2">549 ohms is below</text>
</g>
</svg>
